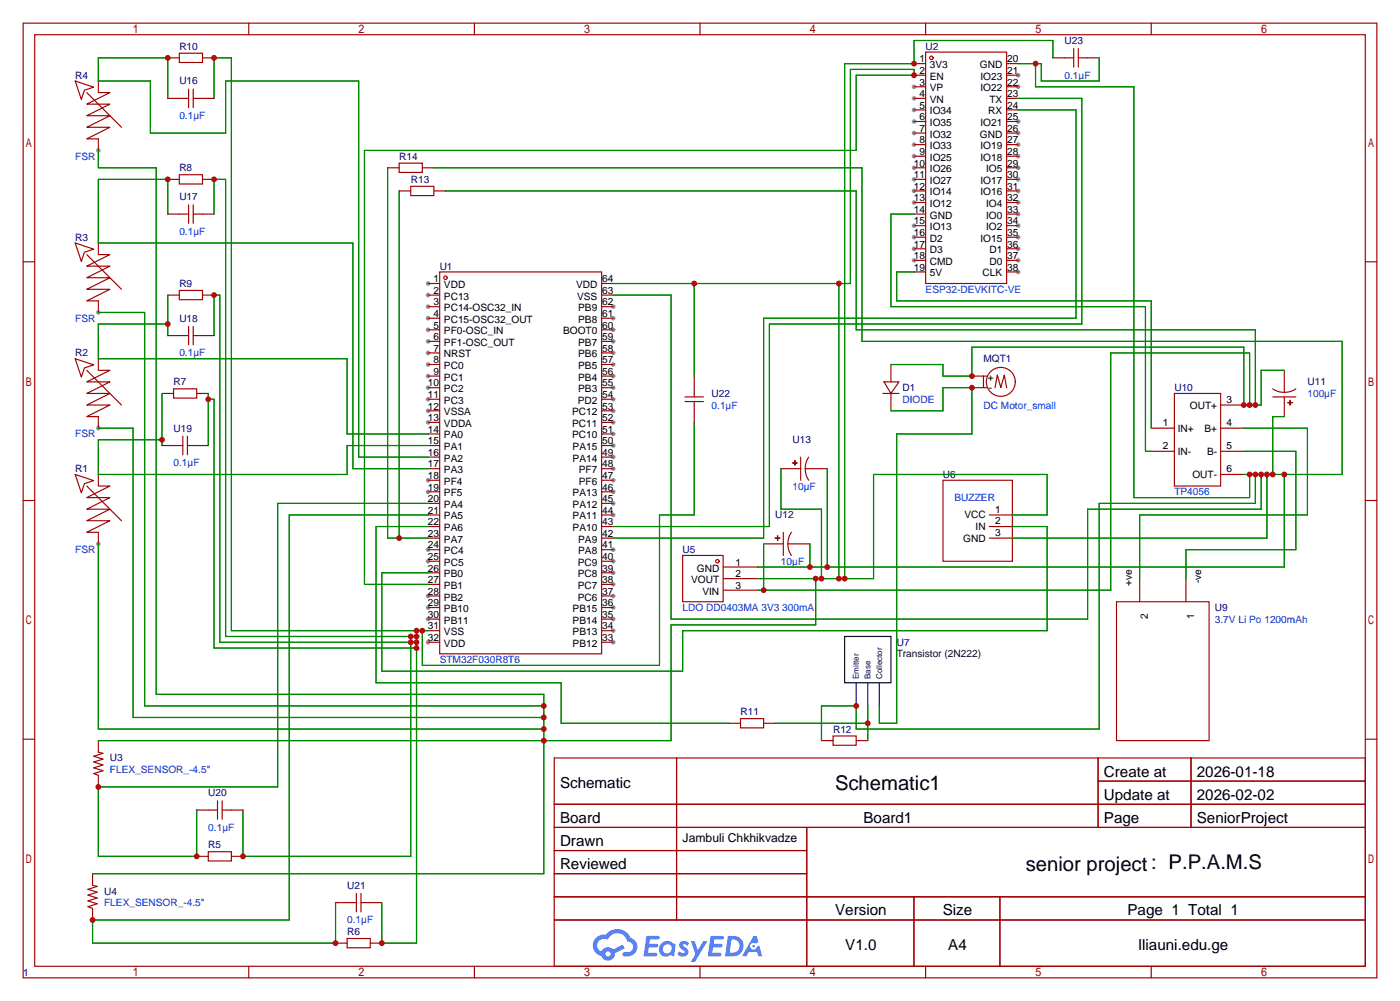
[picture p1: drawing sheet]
<svg xmlns="http://www.w3.org/2000/svg" width="307mm" height="220mm" viewBox="0 0 307 220" stroke-linecap="round" stroke-linejoin="round" font-family="sans-serif">
<g fill="#999">
<circle cx="94" cy="62.2" r=".51"/>
<circle cx="94" cy="64.8" r=".51"/>
<circle cx="94" cy="67.3" r=".51"/>
<circle cx="94" cy="69.8" r=".51"/>
<circle cx="94" cy="72.4" r=".51"/>
<circle cx="94" cy="74.9" r=".51"/>
<circle cx="94" cy="77.5" r=".51"/>
<circle cx="94" cy="80" r=".51"/>
<circle cx="94" cy="82.5" r=".51"/>
<circle cx="94" cy="85.1" r=".51"/>
<circle cx="94" cy="87.6" r=".51"/>
<circle cx="94" cy="90.2" r=".51"/>
<circle cx="94" cy="92.7" r=".51"/>
<circle cx="94" cy="105.4" r=".51"/>
<circle cx="94" cy="107.9" r=".51"/>
<circle cx="94" cy="120.6" r=".51"/>
<circle cx="94" cy="123.2" r=".51"/>
<circle cx="94" cy="130.8" r=".51"/>
<circle cx="94" cy="133.3" r=".51"/>
<circle cx="94" cy="135.9" r=".51"/>
<circle cx="94" cy="141" r=".51"/>
<circle cx="134.6" cy="141" r=".51"/>
<circle cx="134.6" cy="138.4" r=".51"/>
<circle cx="134.6" cy="135.9" r=".51"/>
<circle cx="134.6" cy="133.3" r=".51"/>
<circle cx="134.6" cy="130.8" r=".51"/>
<circle cx="134.6" cy="128.3" r=".51"/>
<circle cx="134.6" cy="125.7" r=".51"/>
<circle cx="134.6" cy="123.2" r=".51"/>
<circle cx="134.6" cy="120.6" r=".51"/>
<circle cx="134.6" cy="113" r=".51"/>
<circle cx="134.6" cy="110.5" r=".51"/>
<circle cx="134.6" cy="107.9" r=".51"/>
<circle cx="134.6" cy="105.4" r=".51"/>
<circle cx="134.6" cy="102.9" r=".51"/>
<circle cx="134.6" cy="100.3" r=".51"/>
<circle cx="134.6" cy="97.8" r=".51"/>
<circle cx="134.6" cy="95.2" r=".51"/>
<circle cx="134.6" cy="92.7" r=".51"/>
<circle cx="134.6" cy="90.2" r=".51"/>
<circle cx="134.6" cy="87.6" r=".51"/>
<circle cx="134.6" cy="85.1" r=".51"/>
<circle cx="134.6" cy="82.5" r=".51"/>
<circle cx="134.6" cy="80" r=".51"/>
<circle cx="134.6" cy="77.5" r=".51"/>
<circle cx="134.6" cy="74.9" r=".51"/>
<circle cx="134.6" cy="72.4" r=".51"/>
<circle cx="134.6" cy="69.8" r=".51"/>
<circle cx="134.6" cy="67.3" r=".51"/>
<circle cx="200.7" cy="19.1" r=".51"/>
<circle cx="200.7" cy="21.6" r=".51"/>
<circle cx="200.7" cy="24.1" r=".51"/>
<circle cx="200.7" cy="26.7" r=".51"/>
<circle cx="200.7" cy="29.2" r=".51"/>
<circle cx="200.7" cy="31.8" r=".51"/>
<circle cx="200.7" cy="34.3" r=".51"/>
<circle cx="200.7" cy="36.8" r=".51"/>
<circle cx="200.7" cy="39.4" r=".51"/>
<circle cx="200.7" cy="41.9" r=".51"/>
<circle cx="200.7" cy="44.4" r=".51"/>
<circle cx="200.7" cy="49.5" r=".51"/>
<circle cx="200.7" cy="52.1" r=".51"/>
<circle cx="200.7" cy="54.6" r=".51"/>
<circle cx="200.7" cy="57.1" r=".51"/>
<circle cx="223.5" cy="16.5" r=".51"/>
<circle cx="223.5" cy="19" r=".51"/>
<circle cx="223.5" cy="26.7" r=".51"/>
<circle cx="223.5" cy="29.2" r=".51"/>
<circle cx="223.5" cy="31.7" r=".51"/>
<circle cx="223.5" cy="34.3" r=".51"/>
<circle cx="223.5" cy="36.8" r=".51"/>
<circle cx="223.5" cy="39.4" r=".51"/>
<circle cx="223.5" cy="41.9" r=".51"/>
<circle cx="223.5" cy="44.4" r=".51"/>
<circle cx="223.5" cy="47" r=".51"/>
<circle cx="223.5" cy="49.5" r=".51"/>
<circle cx="223.5" cy="52.1" r=".51"/>
<circle cx="223.5" cy="54.6" r=".51"/>
<circle cx="223.5" cy="57.1" r=".51"/>
<circle cx="223.5" cy="59.7" r=".51"/>
<circle cx="21.6" cy="119.4" r=".51"/>
<circle cx="21.6" cy="94" r=".51"/>
<circle cx="21.6" cy="68.6" r=".51"/>
<circle cx="21.6" cy="33" r=".51"/>
</g>
<g fill="none" stroke="#a10000" stroke-width=".25">
<path d="M5.1 5.1h297.2v209.5h-297.2zM7.6 7.6h292.1v204.5h-292.1zM54.6 5.1v2.5M104.1 5.1v2.5M153.7 5.1v2.5M203.2 5.1v2.5M252.7 5.1v2.5M5.1 57.5h2.5M299.7 57.5h2.6M5.1 109.9h2.5M299.7 109.9h2.6M5.1 162.2h2.5"/>
<path d="M121.7 166.4h178v45.7h-178zM121.7 176.5h178M148.5 166.4v35.5M241.1 166.4v15.2M241.1 171.4h58.6M261.5 166.4v15.2M299.7 162.2h2.6M121.7 181.6h178M121.7 186.7h55.4M121.7 196.8h178M121.7 191.8h55.4M177.1 181.6v30.5"/>
<path d="M200.6 196.8v15.3M219.5 196.8v15.3M54.6 212.1v2.5M104.1 212.1v2.5M121.7 201.9h178M153.7 212.1v2.5M203.2 212.1v2.5M252.7 212.1v2.5"/>
</g>
<g fill="#5487ff">
<path d="M149.4 206.8a1.3 1.3 0 0 1 1.8 .3l-.4 .6a.54 .54 0 0 0-.9-.3l.2 .3a1.28 1.28 0 0 1 .7 2 1.53 1.53 0 0 1-2.1-.3l.5-.6 .8 .4a.31 .31 0 0 0 .3-.2 .31 .31 0 0 0-.3-.4 1.12 1.12 0 0 1-.6-1.8z"/>
<path d="M151.7 206.6h.8l.7 2 1.2-2h.9l-2.7 4.5h-.9l1-1.6z"/>
<path d="M141.9 205.4h2.3a.46 .46 0 0 1 .5 .1 .46 .46 0 0 1 .1 .5l-.4 .2h-1.7l-.2 .9h1.7a.4 .4 0 0 1 .3 .5 .4 .4 0 0 1-.4 .3h-1.7l-.1 1.2h1.3a.46 .46 0 0 1 .5 .1 .46 .46 0 0 1 .1 .5l-.3 .2h-2.6z"/>
<path d="M156 205.4h2.3a.47 .47 0 0 1 .5 .1 .47 .47 0 0 1 .1 .5l-.4 .2h-1.7l-.1 .9h1.6a.4 .4 0 0 1 .3 .5 .4 .4 0 0 1-.4 .3h-1.7l-.1 1.2h1.3a.46 .46 0 0 1 .5 .1 .46 .46 0 0 1 .2 .5l-.4 .2h-2.6z"/>
<path d="M165.4 205.4h.7l.4 1.4-.6 .3a.75 .75 0 0 0-1.2 .3 .75 .75 0 0 0 .5 1.1 .75 .75 0 0 0 1-.7l.5-.3 .6 2.4h-.8l-.3-1h-1.8l-.6 1h-.9z"/>
<path d="M159.8 205.4l-.6 4.5h1.4a2.27 2.27 0 0 0 2.6-2.3 2.27 2.27 0 0 0-2.7-2.2zM160.6 206.2a1.5 1.5 0 0 1 1.8 1.5 1.5 1.5 0 0 1-2 1.4h-.2z"/>
<path d="M145.2 207.1a1.6 1.6 0 0 0-.3 2.2 1.6 1.6 0 0 0 2.3 .2l.8 .4 .3-2.5-.2-.2-.4-.1a1.58 1.58 0 0 0-2.5 0zM145.8 207.6a.98 .98 0 0 1 1.6 .4 .98 .98 0 0 1-1 1.3 .94 .94 0 0 1-.9-.7 .94 .94 0 0 1 .3-1z"/>
<path d="M130.9 205.8a2.37 2.37 0 0 0 1.1 4 1.54 1.54 0 0 0 1.8 1 1.54 1.54 0 0 0 1.2-1.6l2.2-1.1-.5-.7-2.1 1a1.57 1.57 0 0 0-2.6 .5 1.5 1.5 0 0 1-.7-2.1 1.5 1.5 0 0 1 2.2-.5 2.23 2.23 0 0 1 2.2-1.5 2.23 2.23 0 0 1 2 1.9 1.16 1.16 0 0 1 1.3 1.1 1.16 1.16 0 0 1-1.1 1.2h-.7a.47 .47 0 0 0-.6 .4 .47 .47 0 0 0 .5 .5 2.17 2.17 0 0 0 2.5-.9 2.17 2.17 0 0 0-.4-2.7l-.8-.4a3.2 3.2 0 0 0-5.4-.8l-1.1 .1zM132.9 209.4a.6 .6 0 0 1 1.2 0 .6 .6 0 0 1-1.2 0z"/>
<circle cx="165.4" cy="207.7" r=".28"/>
</g>
<g fill="none" stroke="#a10000" stroke-width=".25">
<path d="M16.5 17.8l4.1 1.3-2.1 .7-.6 2zM21.6 17.8v2.5h2.5l-5.1 2.6h5.1l-5.1 2.5h5.1l-5.1 2.5h5.1l-5.1 2.6h2.6v2.5M36.8 12.7h2.6M39.4 11.7h5v2h-5zM41.4 19.6v4M42.4 19.6v4M44.4 12.7h2.6M200.7 14h2.5M200.7 16.5h2.5M200.7 19h2.5M203.2 11.4h17.8v50.8h-17.8zM221 14h2.5"/>
<path d="M221 16.5h2.5M221 19h2.5M231.1 12.7h4.6M235.7 10.7v4M236.7 12.7h4.6M236.7 10.7v4M19 20.3l7.7 7.6M36.8 21.6h4.6M36.8 39.4h2.6M39.4 38.4h5v2h-5zM42.4 21.6h4.6M44.4 39.4h2.6"/>
<path d="M85.1 36.8h2.5M87.6 35.8h5.1v2h-5.1zM92.7 36.8h2.5M200.7 21.6h2.5M200.7 24.1h2.5M200.7 26.7h2.5M200.7 29.2h2.5M200.7 31.8h2.5M200.7 34.3h2.5M200.7 36.8h2.5M200.7 39.4h2.5M221 21.6h2.5"/>
<path d="M221 24.1h2.5M221 26.7h2.5M221 29.2h2.5M221 31.8h2.5M221 34.3h2.5M221 36.8h2.5M221 39.4h2.5M16.5 53.3l4.1 1.4-2.1 .7-.6 2zM19 55.9l7.7 7.6M21.6 53.3v2.6h2.5l-5.1 2.5h5.1l-5.1 2.6h5.1l-5.1 2.5h5.1l-5.1 2.5h2.6v2.6M36.8 47h4.6M41.4 45v4"/>
<path d="M42.4 47h4.6M42.4 45v4M87.6 41.9h2.6M90.2 40.9h5v2h-5zM95.2 41.9h2.6M96.5 59.7h35.6v83.8h-35.6zM200.7 41.9h2.5M200.7 44.4h2.5M200.7 47h2.5M200.7 49.5h2.5M200.7 52.1h2.5M200.7 54.6h2.5"/>
<path d="M200.7 57.1h2.5M200.7 59.7h2.5M221 41.9h2.5M221 44.4h2.5M221 47h2.5M221 49.5h2.5M221 52.1h2.5M221 54.6h2.5M221 57.1h2.5M221 59.7h2.5M16.5 78.7l4.1 1.4-2.1 .7-.6 2zM21.6 78.7v2.6h2.5l-5.1 2.5h5.1l-5.1 2.6h5.1l-5.1 2.5h5.1l-5.1 2.5h2.6v2.6"/>
<path d="M36.8 64.8h2.6M36.8 73.7h4.6M39.4 63.8h5v2h-5zM41.4 71.6v4.1M42.4 71.6v4.1M42.4 73.7h4.6M44.4 64.8h2.6M94 62.2h2.5M94 64.8h2.5M94 67.3h2.5M94 69.8h2.5M94 72.4h2.5"/>
<path d="M94 74.9h2.5M94 77.5h2.5M132.1 62.2h2.5M132.1 64.8h2.5M132.1 67.3h2.5M132.1 69.8h2.5M132.1 72.4h2.5M132.1 74.9h2.5M132.1 77.5h2.5M19 81.3l7.7 7.6M35.6 97.8h4.5M35.6 86.4h2.5"/>
<path d="M38.1 85.3h5.1v2.1h-5.1zM40.1 95.8v4M41.1 97.8h4.6M41.1 95.8v4M43.2 86.4h2.5M94 80h2.5M94 82.5h2.5M94 85.1h2.5M94 87.6h2.5M94 90.2h2.5M94 92.7h2.5M94 95.2h2.5"/>
<path d="M94 97.8h2.5M132.1 80h2.5M132.1 82.5h2.5M132.1 85.1h2.5M132.1 87.6h2.5M132.1 90.2h2.5M132.1 92.7h2.5M132.1 95.2h2.5M132.1 97.8h2.5M150.4 87.1h4M150.4 88.1h4M152.4 82.5v4.6"/>
<path d="M152.4 88.1v4.6M193.8 86.4h3.6M194.1 83.8h3.3l-1.8 2.6zM195.6 80v3.8M195.6 86.4v3.8M213.4 82.5h3.3M213.4 85.1h2.5M215.9 82.5v2.6h.8M218.4 85.1l.5-2.8 .8 2.8 .8-2.8 .5 2.8M252.7 99.1h5.1M252.7 94h5.1M257.8 86.4h10.2v20.3h-10.2z"/>
<path d="M268 99.1h5M268 94h5M268 88.9h5M279.4 85.3l1 .6 1.5 .2M279.4 87.1h5.1M281.9 81.3v4.8M281.9 87.1v4.3M282.7 88.4h1zM283.2 87.9v1zM284.5 85.3l-1.5 .7-1.1 .1M16.5 104.1l4.1 1.4-2.1 .7-.6 2zM19 106.7l7.7 7.6"/>
<path d="M21.6 104.1v2.6h2.5l-5.1 2.5h5.1l-5.1 2.6h5.1l-5.1 2.5h5.1l-5.1 2.5h2.6v2.6M94 100.3h2.5M94 102.9h2.5M94 105.4h2.5M94 107.9h2.5M94 110.5h2.5M94 113h2.5M94 115.6h2.5M94 118.1h2.5M132.1 100.3h2.5M132.1 102.9h2.5M132.1 105.4h2.5"/>
<path d="M132.1 107.9h2.5M132.1 110.5h2.5M132.1 113h2.5M132.1 115.6h2.5M132.1 118.1h2.5M167.6 119.4h4.4M170.2 118.1h1zM170.7 117.6v1zM171.4 102.9h4.4M172 116.8v5.1M173 119.4l.2 1.6 .5 .9M173 119.4h4.8"/>
<path d="M173.7 116.8l-.6 1.5-.1 1.1M174 101.6h1zM174.5 101.1v1zM175.8 100.3v5.1M176.8 102.9l.2 1.6 .5 .9M176.8 102.9h4.8M177.5 100.3l-.6 1.5-.1 1.1M207 105.4h15.2v17.8h-15.2zM217.2 113h5M217.2 115.6h5M217.2 118.1h5M268 104.1h5"/>
<path d="M94 120.6h2.5M94 123.2h2.5M94 125.7h2.5M94 128.3h2.5M94 130.8h2.5M94 133.3h2.5M94 135.9h2.5M94 138.4h2.5M132.1 120.6h2.5M132.1 123.2h2.5M132.1 125.7h2.5M132.1 128.3h2.5"/>
<path d="M132.1 130.8h2.5M132.1 133.3h2.5M132.1 135.9h2.5M132.1 138.4h2.5M149.9 121.9h8.8v10.2h-8.8zM158.8 124.5h7.6M158.8 127h7.6M158.8 129.5h7.6M245.1 132.1h20.3v30.5h-20.3zM250.2 127v5.1M260.3 127v5.1M94 141h2.5"/>
<path d="M132.1 141h2.5M160 158.7h2.6M162.6 157.7h5v2.1h-5zM167.6 158.7h2.6M21.6 162.6v2.5l1 .3-2 .6 2 .6-2 .7 2 .6-2 .6 2 .7-2 .6 1 .4v2.5M43.2 177.8h4.6M47.8 175.8v4M48.8 177.8h4.5M48.8 175.8v4M180.3 162.6h2.6M182.9 161.5h5.1v2.1h-5.1zM188 162.6h2.5"/>
<path d="M20.3 191.8v2.5l1 .3-2 .6 2 .6-2 .7 2 .6-2 .6 2 .7-2 .6 1 .4v2.5M43.2 188h2.5M45.7 186.9h5.1v2.1h-5.1zM50.8 188h2.5M73.7 198.1h4.5M78.2 196.1v4.1M79.2 198.1h4.6M79.2 196.1v4.1M73.7 207h2.5M76.2 206h5.1v2h-5.1zM81.3 207h2.5"/>
<circle cx="204.5" cy="12.7" r=".38"/>
<circle cx="97.8" cy="61" r=".38"/>
<circle cx="219.7" cy="83.8" r="3.2"/>
<circle cx="157.5" cy="123.2" r=".38"/>
</g>
<path d="M188 149.9v5M190.5 149.9v5M193 149.9v5" fill="none" stroke="#006" stroke-width=".25"/>
<path d="M185.4 139.7h10.2v10.2h-10.2z" fill="none" stroke="#003" stroke-width=".25"/>
<g fill="none" stroke="#008700" stroke-width=".25">
<path d="M227.3 14v5h21.6v90.2h25.4v-5.1M231.1 12.7v-3.8h-30.4v5.1h-15.3v113M241.3 12.7v5.1h-12.7v-3.8h-5.1M21.6 33v3.8h12.7v115.6h85.1v39.4h-99.1M36.8 21.6v-8.9h-15.2v5.1h11.4v11.4h16.5v-11.4h29.2v82.5h15.3M47 21.6v-8.9h3.8v125.7h43.2M85.1 36.8v81.3h8.9M95.2 36.8h94v38.1h105.4v29.2h-21.6M223.5 21.6h14v49.5h-68.6v44.5h-34.3M223.5 24.1h12.7v45.7h-68.6v48.3h-33M36.8 47v-7.6h-15.2v13.9h55.9v49.6h16.5M47 47v-7.6h2.5v100.3h41.9"/>
<path d="M87.6 41.9v76.2M97.8 41.9h90.2v30.5h87.6v16.5M200.7 59.7h-3.9v6.3h55.9v28M200.7 47h-5.1v20.3h55.9v31.8h1.2M21.6 68.6h10.1v86.3h87.7M36.8 71.1h-15.2v7.6h54.6v16.5h17.8M36.8 64.8v8.9M47 73.7v-8.9h1.3v76.2h43.1M134.6 64.8h12.7v71.1h91.5v-24.1h38.1v-7.7M134.6 62.2h52.1v-47h14v1.3h-12.7v16.5h-108v95.3h14M152.4 62.2v20.3M184.1 62.2v64.8"/>
<path d="M21.6 94h7.6v63.5h90.2M35.6 96.5h-14v7.6h54.6v-6.3h17.8M35.6 86.4v11.4M45.7 87.6h1.3v54.6h44.4M45.7 86.4v11.4M152.4 92.7v20.3h-7.6v33h-52.1v-7.6M195.6 90.2h11.4v-5.1h6.4v10.1h-16.6v63.5h-3.8v-3.8M195.6 80h11.4v2.5h6.4v-6.3h59.6v12.7h3.9v-7.6h5M273 94h14v19h-36.8v14M273 99.1h11.5v21.5h-24.2v6.4M274.3 88.9v-11.4h-30.5v52h-77.4M281.9 91.4h-2.5v12.7"/>
<path d="M21.6 119.4v40.6h97.8M94 115.6h-11.5v34.3h40.7v8.8h36.8M94 110.5h-33v62.2h-39.4v15.3h21.6v-10.2M94 113h-30.5v88.9h-43.2v5.1h53.4v-8.9M167.6 119.4v10.1M171.4 102.9v8.9h8.9v15.2M177.8 119.4v5.1M181.6 102.9v21.6M222.2 115.6h7.7v22.8h-80v8.9h-66.1v-21.6h10.2M222.2 113h7.7v-8.9h-38.1v22.9h-25.4M275.6 104.1v6.4h-34.3v49.5h-53.3v-5.1h-7.7v7.7M278.1 104.1v14h-55.9"/>
<path d="M281.9 104.1v20.4h-115.5M90.2 139.7v48.3h-36.9v-10.2M91.4 138.4v68.6h-7.6v-8.9M179.1 127v10.2h-31.8v25.4h-125.7M170.2 158.7h20.3M190.5 154.9v7.7"/>
</g>
<g fill="#c00">
<circle cx="21.6" cy="172.7" r=".63"/>
<circle cx="43.2" cy="188" r=".63"/>
<circle cx="20.3" cy="201.9" r=".63"/>
<circle cx="73.7" cy="207" r=".63"/>
<circle cx="35.6" cy="96.5" r=".63"/>
<circle cx="36.8" cy="71.1" r=".63"/>
<circle cx="36.8" cy="39.4" r=".63"/>
<circle cx="36.8" cy="12.7" r=".63"/>
<circle cx="47" cy="64.8" r=".63"/>
<circle cx="90.2" cy="141" r=".63"/>
<circle cx="91.4" cy="141" r=".63"/>
<circle cx="91.4" cy="139.7" r=".63"/>
<circle cx="91.4" cy="138.4" r=".63"/>
<circle cx="47" cy="12.7" r=".63"/>
<circle cx="92.7" cy="138.4" r=".63"/>
<circle cx="90.2" cy="139.7" r=".63"/>
<circle cx="47" cy="39.4" r=".63"/>
<circle cx="91.4" cy="142.2" r=".63"/>
<circle cx="83.8" cy="207" r=".63"/>
<circle cx="45.7" cy="87.6" r=".63"/>
<circle cx="53.3" cy="188" r=".63"/>
<circle cx="200.7" cy="16.5" r=".63"/>
<circle cx="184.2" cy="62.2" r=".63"/>
<circle cx="184.2" cy="127" r=".63"/>
<circle cx="180.3" cy="127" r=".63"/>
<circle cx="179.1" cy="127" r=".63"/>
<circle cx="119.4" cy="162.6" r=".63"/>
<circle cx="119.4" cy="160" r=".63"/>
<circle cx="119.4" cy="157.5" r=".63"/>
<circle cx="119.4" cy="154.9" r=".63"/>
<circle cx="185.4" cy="127" r=".63"/>
<circle cx="200.7" cy="14" r=".63"/>
<circle cx="152.4" cy="62.2" r=".63"/>
<circle cx="213.4" cy="85.1" r=".63"/>
<circle cx="87.6" cy="118.1" r=".63"/>
<circle cx="213.4" cy="82.5" r=".63"/>
<circle cx="273.1" cy="88.9" r=".63"/>
<circle cx="274.3" cy="88.9" r=".63"/>
<circle cx="167.6" cy="129.5" r=".63"/>
<circle cx="275.6" cy="88.9" r=".63"/>
<circle cx="190.5" cy="158.7" r=".63"/>
<circle cx="275.6" cy="104.1" r=".63"/>
<circle cx="274.3" cy="104.1" r=".63"/>
<circle cx="227.3" cy="14" r=".63"/>
<circle cx="276.9" cy="104.1" r=".63"/>
<circle cx="278.1" cy="104.1" r=".63"/>
<circle cx="279.4" cy="104.1" r=".63"/>
<circle cx="281.9" cy="104.1" r=".63"/>
<circle cx="181.6" cy="124.5" r=".63"/>
<circle cx="177.8" cy="124.5" r=".63"/>
<circle cx="188" cy="154.9" r=".63"/>
</g>
<g font-size="4.4">
<text x="183.3" y="173.3">Schematic1</text>
<text x="225.2" y="191.1">senior project : P.P.A.M.S</text>
</g>
<g font-size="3.3">
<text x="122.9" y="173">Schematic</text>
<text x="242.3" y="170.5">Create at</text>
<text x="262.7" y="170.5">2026-01-18</text>
<text x="242.3" y="175.5">Update at</text>
<text x="262.7" y="175.5">2026-02-02</text>
<text x="122.9" y="180.6">Board</text>
<text x="122.9" y="185.7">Drawn</text>
<text x="189.5" y="180.6">Board1</text>
<text x="242.3" y="180.6">Page</text>
<text x="262.7" y="180.6">SeniorProject</text>
<text x="122.9" y="190.8">Reviewed</text>
<text x="183.3" y="200.9">Version</text>
<text x="207" y="200.9">Size</text>
<text x="247.5" y="200.9">Page 1 Total 1</text>
<text x="185.6" y="208.6">V1.0</text>
<text x="208.2" y="208.6">A4</text>
<text x="249.8" y="208.6">Iliauni.edu.ge</text>
</g>
<text font-size="2.7" x="149.9" y="184.8">Jambuli Chkhikvadze</text>
<g font-size="2.2" fill="#000080">
<text x="39.4" y="10.9">R10</text>
<text x="203.2" y="10.9">U2</text>
<text x="233.7" y="9.7">U23</text>
<text x="16.5" y="17.3">R4</text>
<text x="39.4" y="18.5">U16</text>
<text x="87.6" y="35.1">R14</text>
<text x="39.4" y="37.6">R8</text>
<text x="90.2" y="40.1">R13</text>
<text x="39.4" y="43.9">U17</text>
<text x="16.5" y="52.8">R3</text>
<text x="96.5" y="59.2">U1</text>
<text x="39.4" y="63">R9</text>
<text x="39.4" y="70.6">U18</text>
<text x="16.5" y="78.2">R2</text>
<text x="215.9" y="79.5">MQT1</text>
<text x="38.1" y="84.6">R7</text>
<text x="156.2" y="87.1">U22</text>
<text x="198.1" y="85.9">D1</text>
<text x="257.8" y="85.9">U10</text>
<text x="287" y="84.6">U11</text>
<text x="38.1" y="94.7">U19</text>
<text x="174" y="97.3">U13</text>
<text x="16.5" y="103.6">R1</text>
<text x="207" y="104.9">U6</text>
<text x="170.2" y="113.8">U12</text>
<text x="149.9" y="121.4">U5</text>
<text x="266.7" y="134.1">U9</text>
<text x="196.8" y="141.7">U7</text>
<text x="162.6" y="157">R11</text>
<text x="182.9" y="160.8">R12</text>
<text x="24.1" y="167.1">U3</text>
<text x="45.7" y="174.8">U20</text>
<text x="45.7" y="186.2">R5</text>
<text x="22.9" y="196.3">U4</text>
<text x="76.2" y="195.1">U21</text>
<text x="76.2" y="205.2">R6</text>
<text x="5.1" y="214.1">1</text>
</g>
<g font-size="2.2">
<text x="201.8" y="13.7">1</text>
<text x="201.8" y="16.2">2</text>
<text x="204.1" y="15">3V3</text>
<text x="204.1" y="17.5">EN</text>
<text x="215.1" y="15">GND</text>
<text x="215.2" y="17.5">IO23</text>
<text x="221.1" y="13.7">20</text>
<text x="221.1" y="16.2">21</text>
<text x="201.8" y="18.8">3</text>
<text x="201.8" y="21.3">4</text>
<text x="201.8" y="23.9">5</text>
<text x="204.1" y="20">VP</text>
<text x="204.1" y="22.6">VN</text>
<text x="215.2" y="20">IO22</text>
<text x="217.2" y="22.6">TX</text>
<text x="221.1" y="18.8">22</text>
<text x="221.1" y="21.3">23</text>
<text x="221.1" y="23.9">24</text>
<text x="201.8" y="26.4">6</text>
<text x="201.8" y="28.9">7</text>
<text x="204.1" y="25.1">IO34</text>
<text x="204.1" y="27.7">IO35</text>
<text x="215.2" y="27.7">IO21</text>
<text x="217" y="25.1">RX</text>
<text x="221.1" y="26.4">25</text>
<text x="221.1" y="28.9">26</text>
<text x="201.8" y="31.5">8</text>
<text x="201.8" y="34">9</text>
<text x="204.1" y="30.2">IO32</text>
<text x="204.1" y="32.7">IO33</text>
<text x="204.1" y="35.3">IO25</text>
<text x="215.1" y="30.2">GND</text>
<text x="215.2" y="32.7">IO19</text>
<text x="215.2" y="35.3">IO18</text>
<text x="221.1" y="31.5">27</text>
<text x="221.1" y="34">28</text>
<text x="200.6" y="36.6">10</text>
<text x="200.6" y="39.1">11</text>
<text x="200.6" y="41.6">12</text>
<text x="204.1" y="37.8">IO26</text>
<text x="204.1" y="40.4">IO27</text>
<text x="215.2" y="40.4">IO17</text>
<text x="216.5" y="37.8">IO5</text>
<text x="221.1" y="36.6">29</text>
<text x="221.1" y="39.1">30</text>
<text x="221.1" y="41.6">31</text>
<text x="200.6" y="44.2">13</text>
<text x="200.6" y="46.7">14</text>
<text x="204.1" y="42.9">IO14</text>
<text x="204.1" y="45.4">IO12</text>
<text x="204.1" y="48">GND</text>
<text x="215.2" y="42.9">IO16</text>
<text x="216.5" y="45.4">IO4</text>
<text x="216.5" y="48">IO0</text>
<text x="221.1" y="44.2">32</text>
<text x="221.1" y="46.7">33</text>
<text x="200.6" y="49.3">15</text>
<text x="200.6" y="51.8">16</text>
<text x="204.1" y="50.5">IO13</text>
<text x="204.1" y="53.1">D2</text>
<text x="215.2" y="53.1">IO15</text>
<text x="216.5" y="50.5">IO2</text>
<text x="221.1" y="49.3">34</text>
<text x="221.1" y="51.8">35</text>
<text x="200.6" y="54.3">17</text>
<text x="200.6" y="56.9">18</text>
<text x="200.6" y="59.4">19</text>
<text x="204.1" y="55.6">D3</text>
<text x="204.1" y="58.1">CMD</text>
<text x="217.2" y="55.6">D1</text>
<text x="217.2" y="58.1">D0</text>
<text x="221.1" y="54.3">36</text>
<text x="221.1" y="56.9">37</text>
<text x="221.1" y="59.4">38</text>
<text x="95.2" y="62">1</text>
<text x="95.2" y="64.5">2</text>
<text x="97.5" y="63.2">VDD</text>
<text x="97.5" y="65.8">PC13</text>
<text x="126.4" y="63.2">VDD</text>
<text x="126.7" y="65.8">VSS</text>
<text x="132.2" y="64.5">63</text>
<text x="132.2" y="62">64</text>
<text x="204.1" y="60.7">5V</text>
<text x="215.7" y="60.7">CLK</text>
<text x="95.2" y="67">3</text>
<text x="95.2" y="69.6">4</text>
<text x="97.5" y="68.3">PC14-OSC32_IN</text>
<text x="97.5" y="70.8">PC15-OSC32_OUT</text>
<text x="126.9" y="70.8">PB8</text>
<text x="126.9" y="68.3">PB9</text>
<text x="132.2" y="69.6">61</text>
<text x="132.2" y="67">62</text>
<text x="95.2" y="72.1">5</text>
<text x="95.2" y="74.7">6</text>
<text x="95.2" y="77.2">7</text>
<text x="97.5" y="73.4">PF0-OSC_IN</text>
<text x="97.5" y="75.9">PF1-OSC_OUT</text>
<text x="123.6" y="73.4">BOOT0</text>
<text x="126.9" y="75.9">PB7</text>
<text x="132.2" y="77.2">58</text>
<text x="132.2" y="74.7">59</text>
<text x="132.2" y="72.1">60</text>
<text x="95.2" y="79.7">8</text>
<text x="95.2" y="82.3">9</text>
<text x="97.5" y="78.5">NRST</text>
<text x="97.5" y="81">PC0</text>
<text x="97.5" y="83.5">PC1</text>
<text x="126.9" y="83.5">PB4</text>
<text x="126.9" y="81">PB5</text>
<text x="126.9" y="78.5">PB6</text>
<text x="132.2" y="82.3">56</text>
<text x="132.2" y="79.7">57</text>
<text x="216.8" y="83.5">+</text>
<text x="93.9" y="84.8">10</text>
<text x="93.9" y="87.4">11</text>
<text x="93.9" y="89.9">12</text>
<text x="97.5" y="86.1">PC2</text>
<text x="97.5" y="88.6">PC3</text>
<text x="126.8" y="88.6">PD2</text>
<text x="126.9" y="86.1">PB3</text>
<text x="132.2" y="89.9">53</text>
<text x="132.2" y="87.4">54</text>
<text x="132.2" y="84.8">55</text>
<text x="217.1" y="85.8">-</text>
<text x="261.2" y="89.7">OUT+</text>
<text x="269.2" y="88.4">3</text>
<text x="93.9" y="92.4">13</text>
<text x="93.9" y="95">14</text>
<text x="97.5" y="91.2">VSSA</text>
<text x="97.5" y="93.7">VDDA</text>
<text x="125.6" y="93.7">PC11</text>
<text x="125.6" y="91.2">PC12</text>
<text x="132.2" y="95">51</text>
<text x="132.2" y="92.4">52</text>
<text x="255.3" y="93.5">1</text>
<text x="258.6" y="94.7">IN+</text>
<text x="264.4" y="94.7">B+</text>
<text x="269.2" y="93.5">4</text>
<text x="93.9" y="97.5">15</text>
<text x="93.9" y="100.1">16</text>
<text x="97.5" y="96.2">PA0</text>
<text x="97.5" y="98.8">PA1</text>
<text x="97.5" y="101.3">PA2</text>
<text x="125.6" y="96.2">PC10</text>
<text x="125.7" y="101.3">PA14</text>
<text x="125.7" y="98.8">PA15</text>
<text x="132.2" y="100.1">49</text>
<text x="132.2" y="97.5">50</text>
<text x="255.3" y="98.6">2</text>
<text x="258.6" y="99.8">IN-</text>
<text x="265" y="99.8">B-</text>
<text x="269.2" y="98.6">5</text>
<text x="93.9" y="102.6">17</text>
<text x="93.9" y="105.1">18</text>
<text x="93.9" y="107.7">19</text>
<text x="97.5" y="103.9">PA3</text>
<text x="97.5" y="106.4">PF4</text>
<text x="127.1" y="106.4">PF6</text>
<text x="127.1" y="103.9">PF7</text>
<text x="132.2" y="107.7">46</text>
<text x="132.2" y="105.1">47</text>
<text x="132.2" y="102.6">48</text>
<text x="261.8" y="104.9">OUT-</text>
<text x="269.2" y="103.6">6</text>
<text x="93.9" y="110.2">20</text>
<text x="93.9" y="112.8">21</text>
<text x="97.5" y="108.9">PF5</text>
<text x="97.5" y="111.5">PA4</text>
<text x="125.7" y="111.5">PA12</text>
<text x="125.7" y="108.9">PA13</text>
<text x="132.2" y="112.8">44</text>
<text x="132.2" y="110.2">45</text>
<text x="211.7" y="113.8">VCC</text>
<text x="218.4" y="112.5">1</text>
<text x="93.9" y="115.3">22</text>
<text x="93.9" y="117.8">23</text>
<text x="97.5" y="114">PA5</text>
<text x="97.5" y="116.6">PA6</text>
<text x="97.5" y="119.1">PA7</text>
<text x="125.7" y="116.6">PA10</text>
<text x="125.7" y="114">PA11</text>
<text x="126.9" y="119.1">PA9</text>
<text x="132.2" y="117.8">42</text>
<text x="132.2" y="115.3">43</text>
<text x="211.5" y="118.9">GND</text>
<text x="214.2" y="116.3">IN</text>
<text x="218.4" y="115.1">2</text>
<text x="218.4" y="117.6">3</text>
<text x="93.9" y="120.4">24</text>
<text x="93.9" y="122.9">25</text>
<text x="93.9" y="125.5">26</text>
<text x="97.5" y="121.6">PC4</text>
<text x="97.5" y="124.2">PC5</text>
<text x="126.8" y="124.2">PC9</text>
<text x="126.9" y="121.6">PA8</text>
<text x="132.2" y="125.5">39</text>
<text x="132.2" y="122.9">40</text>
<text x="132.2" y="120.4">41</text>
<text x="153" y="125.5">GND</text>
<text x="161.5" y="124.2">1</text>
<text x="93.9" y="128">27</text>
<text x="93.9" y="130.5">28</text>
<text x="97.5" y="126.7">PB0</text>
<text x="97.5" y="129.3">PB1</text>
<text x="97.5" y="131.8">PB2</text>
<text x="126.8" y="131.8">PC6</text>
<text x="126.8" y="129.3">PC7</text>
<text x="126.8" y="126.7">PC8</text>
<text x="132.2" y="130.5">37</text>
<text x="132.2" y="128">38</text>
<text x="151.7" y="128">VOUT</text>
<text x="154.2" y="130.5">VIN</text>
<text x="161.5" y="126.7">2</text>
<text x="161.5" y="129.3">3</text>
<text x="248.4" y="128.6" transform="rotate(-90 248.4 128.6)">+ve</text>
<text x="263.7" y="128.1" transform="rotate(-90 263.7 128.1)">-ve</text>
<text x="93.9" y="133.1">29</text>
<text x="93.9" y="135.6">30</text>
<text x="97.5" y="134.3">PB10</text>
<text x="97.5" y="136.9">PB11</text>
<text x="125.7" y="136.9">PB14</text>
<text x="125.7" y="134.3">PB15</text>
<text x="132.2" y="135.6">35</text>
<text x="132.2" y="133.1">36</text>
<text x="252" y="135.9" transform="rotate(-90 252 135.9)">2</text>
<text x="262.1" y="135.9" transform="rotate(-90 262.1 135.9)">1</text>
<text x="93.9" y="138.2">31</text>
<text x="93.9" y="140.7">32</text>
<text x="97.5" y="139.4">VSS</text>
<text x="97.5" y="142">VDD</text>
<text x="125.7" y="142">PB12</text>
<text x="125.7" y="139.4">PB13</text>
<text x="132.2" y="140.7">33</text>
<text x="132.2" y="138.2">34</text>
</g>
<g font-size="2.2" fill="#00f">
<text x="233.7" y="17.3">0.1µF</text>
<text x="39.4" y="26.2">0.1µF</text>
<text x="16.5" y="35.1">FSR</text>
<text x="39.4" y="51.6">0.1µF</text>
<text x="203.2" y="64.3">ESP32-DEVKITC-VE</text>
<text x="16.5" y="70.6">FSR</text>
<text x="39.4" y="78.2">0.1µF</text>
<text x="156.2" y="89.7">0.1µF</text>
<text x="198.1" y="88.4">DIODE</text>
<text x="215.9" y="89.7">DC Motor_small</text>
<text x="287" y="87.1">100µF</text>
<text x="16.5" y="96">FSR</text>
<text x="38.1" y="102.4">0.1µF</text>
<text x="174" y="107.4">10µF</text>
<text x="209.5" y="110">BUZZER</text>
<text x="257.8" y="108.7">TP4056</text>
<text x="16.5" y="121.4">FSR</text>
<text x="171.4" y="124">10µF</text>
<text x="149.9" y="134.1">LDO DD0403MA 3V3 300mA</text>
<text x="266.7" y="136.7">3.7V Li Po 1200mAh</text>
<text x="96.5" y="145.5">STM32F030R8T6</text>
<text x="24.1" y="169.7">FLEX_SENSOR_-4.5&quot;</text>
<text x="45.7" y="182.4">0.1µF</text>
<text x="22.9" y="198.9">FLEX_SENSOR_-4.5&quot;</text>
<text x="76.2" y="202.7">0.1µF</text>
</g>
<text font-size="2.2" fill="#003" x="196.8" y="144.3">Transistor (2N222)</text>
<g font-size="1.8" fill="#006">
<text x="188.6" y="149.1" transform="rotate(-90 188.6 149.1)">Emitter</text>
<text x="191.1" y="149.1" transform="rotate(-90 191.1 149.1)">Base</text>
<text x="193.7" y="149.1" transform="rotate(-90 193.7 149.1)">Collector</text>
</g>
</svg>
